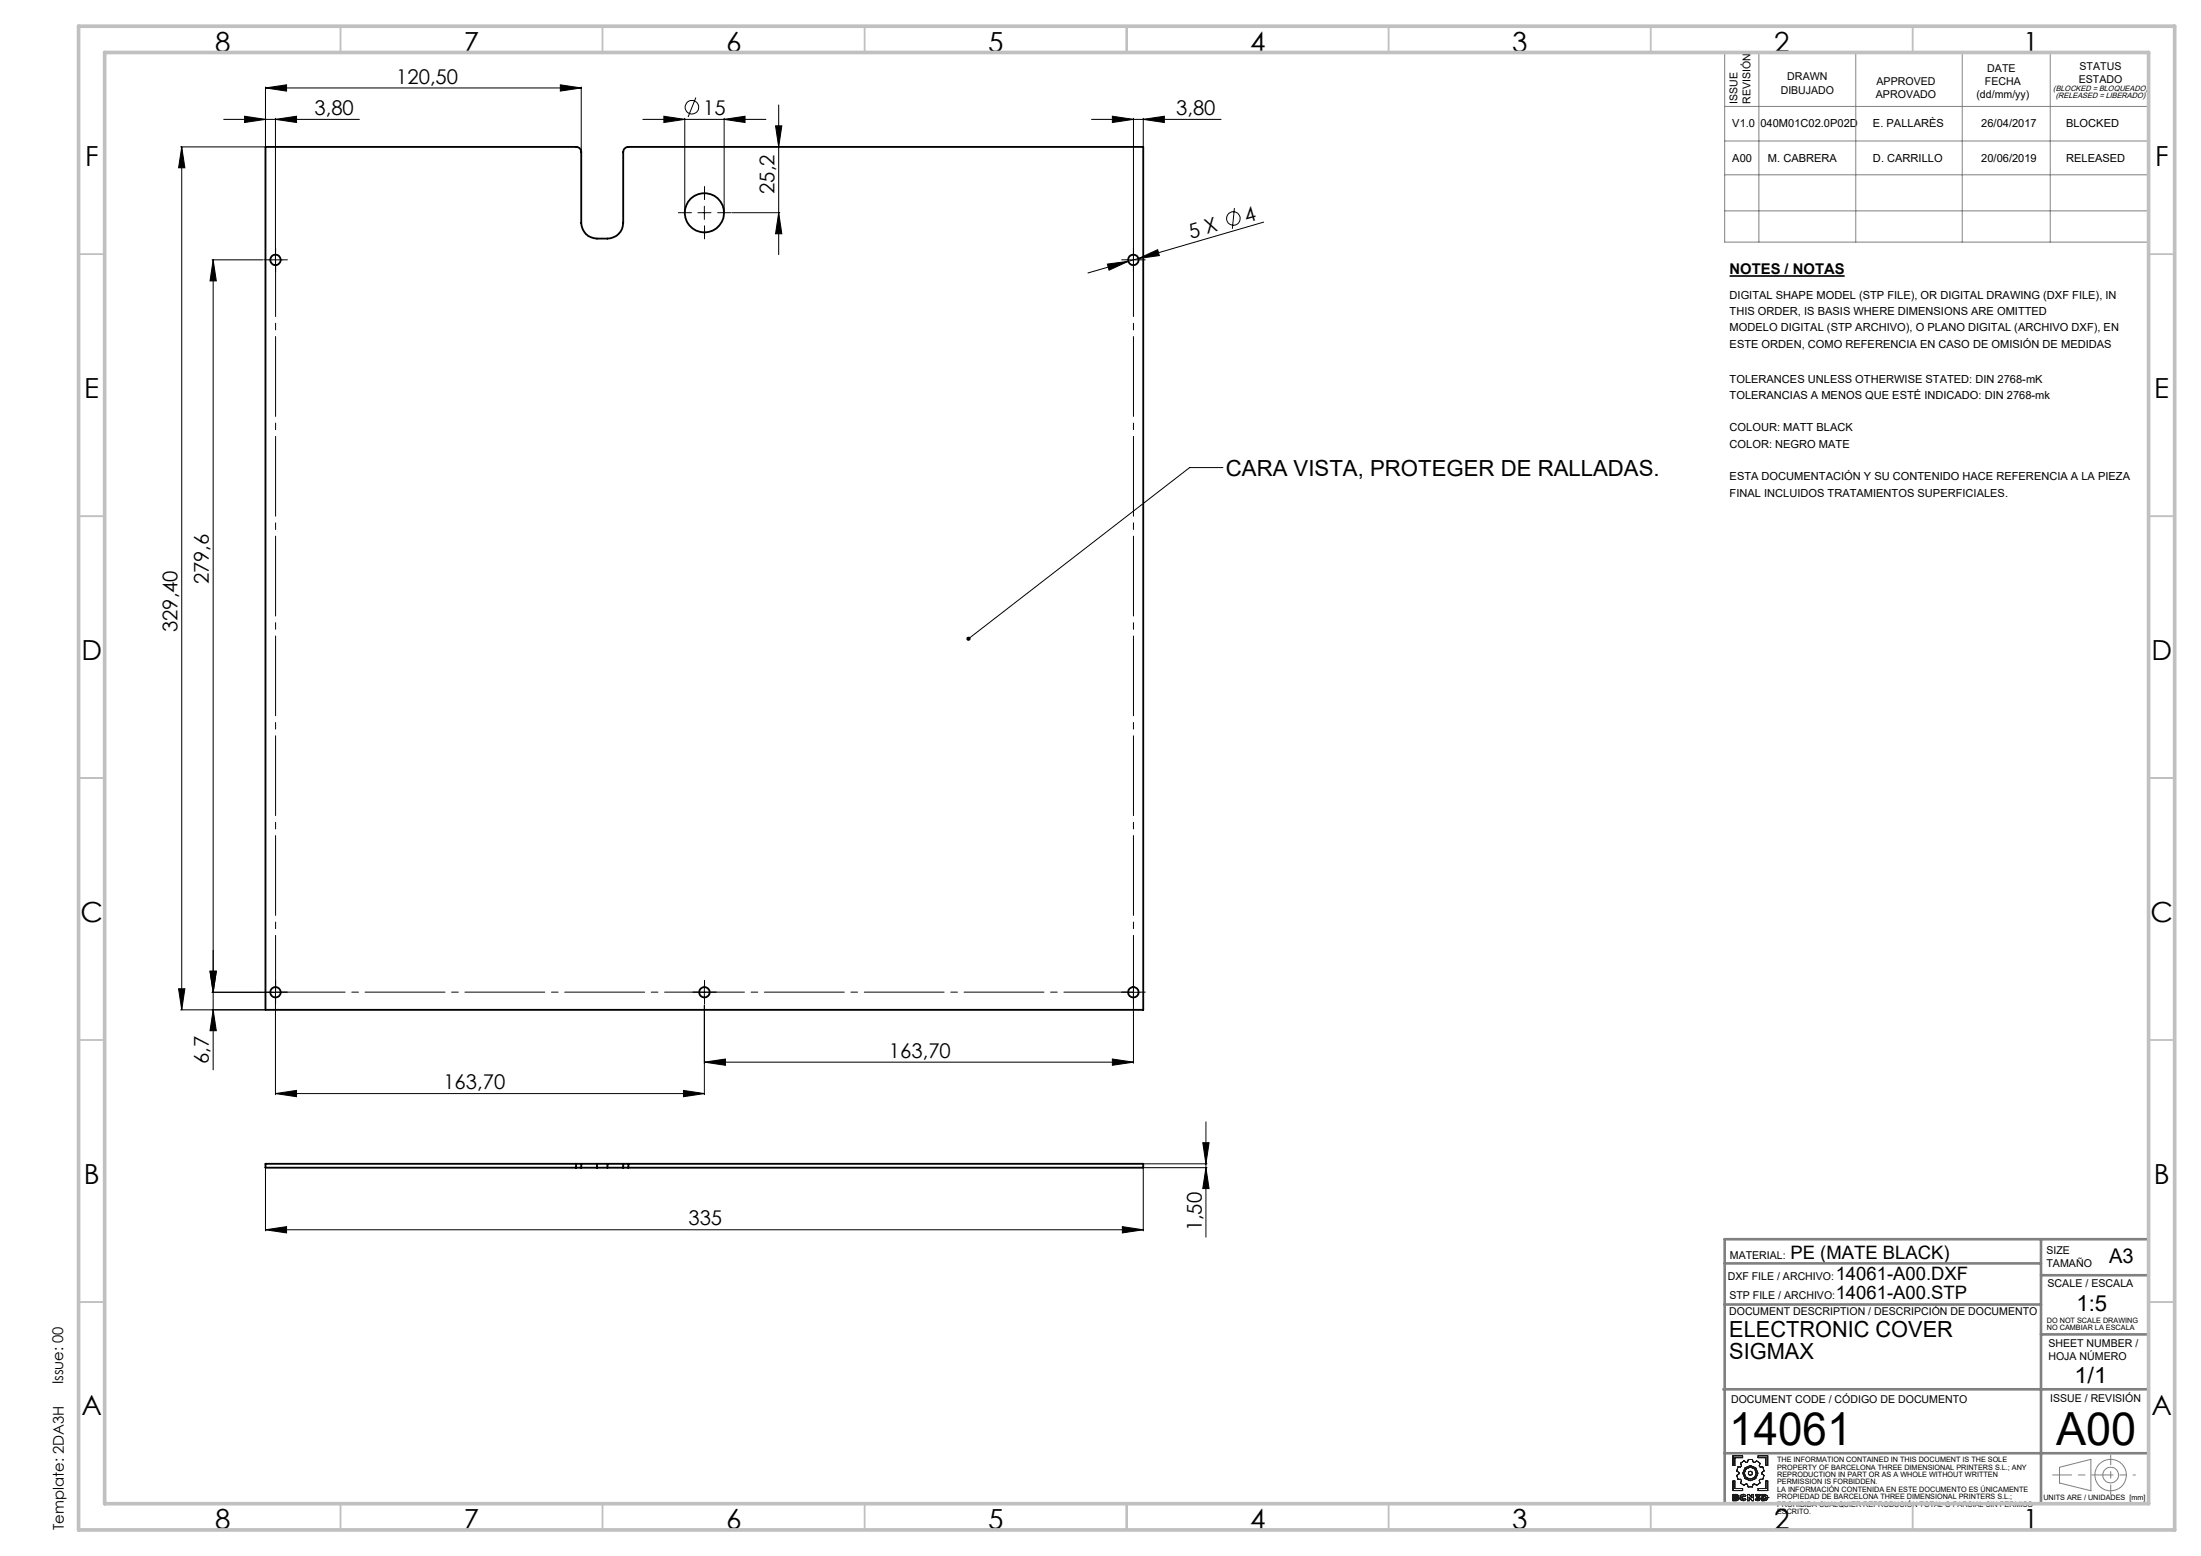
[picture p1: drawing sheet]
<svg xmlns="http://www.w3.org/2000/svg" width="420mm" height="297mm" viewBox="0 0 420 297" stroke-linecap="round" stroke-linejoin="round" font-family="sans-serif">
<g fill="none" stroke="#000" stroke-width=".19">
<path d="M50.7 16.8l4-.6v1.2zM50.7 16.6v11.2M50.7 16.8h60.2M106.9 16.2l4 .6-4 .6zM110.9 16.6v12.3M132.8 18.6l-1.5 3.7M34.5 28h16M34.7 28l.6 4h-1.2zM34.7 28v164.8M42.7 22.8h25.9M46.7 22.2l4 .6-4 .6zM52.6 22.8l4-.6v1.2z"/>
<path d="M52.6 22.6v28.3M122.7 22.8h23.5M126.7 22.2l4 .6-4 .6zM130.7 22.6v17.8M134.4 39.4v2.5M138.2 22.8l4-.6v1.2zM138.2 22.6v17.8M148 24h1.2l-.6 4zM148.6 20v28.6M208.3 22.8h24.7M212.3 22.2l4 .6-4 .6zM216.3 22.6v28.3"/>
<path d="M218.2 22.8l4-.6v1.2zM218.2 22.6v5.2M235.5 39.7l-.3 4M40.5 49.6h9.6M40.7 49.6l.6 4h-1.2zM40.7 49.6v154.6M51.3 49.6h2.5M133.2 40.6h2.5M139.6 40.6h9.2M148.6 40.6l.6 4h-1.2zM211.3 50.4l4-.5-3.7 1.7zM215 49.6h2.5"/>
<path d="M215.3 49.9l-7.7 2.2M217.2 49.4l3.7-1.7 .3 1.1zM217.2 49.4l-1.9 .5M241.1 42.4l-23.9 7M233.4 89.2h-6.4l-42.2 32.7M34.1 188.7h1.2l-.6 4.1zM34.5 192.8h16M40.1 185.4h1.2l-.6 4zM40.5 189.4h13.3M40.7 192.8l.6 3.9h-1.2zM52.6 188.1v20.8M133.2 189.4h2.5"/>
<path d="M134.4 188.1v2.5M134.4 191.8v17.1M215 189.4h2.5M216.3 188.1v14.8M52.6 208.7l4-.6v1.2zM52.6 208.7h81.8M130.4 208.1l4 .6-4 .6zM134.4 202.7l4-.6v1.2zM134.4 202.7h81.9M212.3 202.1l4 .6-4 .6zM229.5 218.1h1.2l-.6 4zM230.1 214.1v22"/>
<path d="M50.7 234.7l4-.6v1.2zM50.7 223.1v11.8M50.7 234.7h167.5M214.2 234.1l4 .6-4 .6zM218.2 223.1v11.8M218.4 222.9h11.9M218.4 222.1h11.9M230.1 222.9l.6 4h-1.2z"/>
<circle cx="132" cy="20.5" r="1.3"/>
<circle cx="235.4" cy="41.7" r="1.29"/>
</g>
<path d="M330 52.7h22" fill="none" stroke="#000" stroke-width=".32"/>
<g fill="none" stroke="#191924" stroke-width=".19">
<path d="M330.7 277.9h1.8v.3h-1.5v1.5h-.3zM332.1 279.3l.7-.5 .4 .3 .3-.1 .1-.4h.8l.1 .4 .3 .1 .4-.3 .7 .5-.2 .5 .2 .2h.5l.2 .8-.4 .3v.2l.4 .3-.2 .8h-.5l-.2 .2 .1 .5-.6 .4-.4-.3-.3 .1-.1 .5h-.8l-.2-.5-.2-.1-.4 .3-.7-.4 .2-.5-.2-.2h-.5l-.2-.8 .4-.3v-.2l-.4-.3 .2-.8h.5l.2-.2zM335.5 277.9h1.8v1.8h-.3v-1.5h-1.5zM330.7 282.7h.3v1.4h1.5v.4h-1.8zM331 285.5l.4 .1-.4 .1zM331 286l.4 .1-.4 .1zM331.3 285.3l.3 .1 .1 .1M331.3 285.3h.2l.2 .2M331.3 285.3h-.6v1.2l.9-.1 .2-.3M331.4 285.6h.1M331.4 286.1h.1M331.7 285.5l-.2 .3 .3 .3"/>
<path d="M331.7 285.5h.1M331.8 286.1h.1M332 285.9l.2 .3 .4 .3 .6-.3M332 285.9l.1 .3 .2 .2 .5 .1 .4-.3M332 285.9h.1M332.4 285.9l.1 .2 .2 .1 .2-.2M332.4 285.9l.1 .2 .4-.1M332.4 285.9h.1M332.9 285.7l-.2-.2-.3 .1v.3M332.9 285.7l-.4-.1-.1 .3M332.9 286l.3 .2M333.2 285.5l-.5-.3-.5 .2-.2 .5"/>
<path d="M333.2 285.5l-.4-.3-.5 .1-.3 .6M333.2 285.5l-.3 .2M333.5 285.3h.3l.5 .6v-.6h.3v1.2h-.3l-.5-.7v.7h-.3zM335.1 286l.3 .2 .2-.1-.2 .1zM335.1 286l-.2 .2M335.5 284.1h1.5v-1.4h.3v1.8h-1.8zM335.6 286.1l-.4-.2v-.2l.3-.2h-.5v-.2h.8v.2l-.2 .2 .3 .4M335.6 286.1h.1M335.9 286.1l-.2 .3-.3 .1-.5-.3M335.9 286.1l-.2 .3-.4 .1-.4-.3M335.9 286.1h.1M336.2 285.3h.5l.5 .2 .2 .4-.3 .4-.9 .2z"/>
<path d="M336.6 285.5l.3 .1v.5h-.3zM337 285.9h.1M337.4 285.9h.1"/>
<circle cx="334" cy="281.2" r="1.14"/>
<circle cx="334" cy="281.2" r=".39"/>
<circle cx="334" cy="281.2" r="1.45"/>
</g>
<g fill="none" stroke="#808080" stroke-width=".19">
<path d="M329.1 10h80.9v36.2h-80.9zM335.6 10v36.2M354.1 10v36.2M374.4 10v36.2M391.2 10v36.2M329.1 20.3h80.9M329.1 26.9h80.9M329.1 33.4h80.9M329.1 40.2h80.9M393 280.1l6-1.6v6l-6-1.4z"/>
<circle cx="402.7" cy="281.6" r="3"/>
<circle cx="402.8" cy="281.5" r="1.49"/>
</g>
<g fill="none" stroke="#000" stroke-width=".19" stroke-dasharray="15.2 1.3 1.3 1.3">
<path d="M134.4 38.1v-2.5M51.3 49.6h-1M52.6 48.3v-1M52.6 50.8v1M53.8 49.6h1M131.9 40.6h-2.5M134.4 43.1v2.5M136.9 40.6h2.5M215 49.6h-1M216.3 48.3v-1M216.3 50.8v1M217.5 49.6h1"/>
<path d="M51.3 189.4h-1M52.6 188.1v-1M52.6 190.6v1M53.8 189.4h1M133.2 189.4h-1M134.4 188.1v-1M134.4 190.6v1M135.7 189.4h1M215 189.4h-1M216.3 188.1v-1M216.3 190.6v1M217.5 189.4h1"/>
</g>
<path d="M52.6 49.6v139.8M216.3 189.4v-139.8" fill="none" stroke="#000" stroke-width=".19" stroke-dasharray="15.2 1.3 1.3 1.3" stroke-dashoffset="4.4"/>
<path d="M52.6 189.4h163.7" fill="none" stroke="#000" stroke-width=".19" stroke-dasharray="15.2 1.3 1.3 1.3" stroke-dashoffset="2"/>
<path d="M391.7 281.5h11.1" fill="none" stroke="#808080" stroke-width=".19" stroke-dasharray="15.2 1.3 1.3 1.3" stroke-dashoffset="11.6"/>
<path d="M402.8 281.5h4.7" fill="none" stroke="#808080" stroke-width=".19" stroke-dasharray="15.2 1.3 1.3 1.3" stroke-dashoffset="14.8"/>
<path d="M402.8 277.8v7.4" fill="none" stroke="#808080" stroke-width=".19" stroke-dasharray="15.2 1.3 1.3 1.3" stroke-dashoffset="13.4"/>
<path d="M329.1 236.5h80.9v50.5h-80.9zM389.5 236.5v50.5M329.1 249h60.4M329.1 241.2h60.4M389.5 243.4h20.5M389.5 254.7h20.5M328.9 265.2h81.1M329.1 277.4h80.9" fill="none" stroke="#808080" stroke-width=".5"/>
<g fill="none" stroke="#c0c0c0" stroke-width=".35">
<path d="M65 5v5M115 5v5M165 5v5M215 5v5M265 5v5M315 5v5M365 5v5M15 48.5h5M410 48.5h5M15 98.5h5M410 98.5h5M15 148.5h5"/>
<path d="M410 148.5h5M15 198.5h5M410 198.5h5M15 248.5h5M410 248.5h5M65 287v5M115 287v5M165 287v5M215 287v5M265 287v5M315 287v5M365 287v5"/>
</g>
<path d="M15 5h400v287h-400zM20 10h390v277h-390z" fill="none" stroke="#c0c0c0" stroke-width=".7"/>
<g fill="#000">
<path d="M184.4 121.7a.41 .41 0 0 1 .6-.2 .41 .41 0 0 1 .1 .7 .41 .41 0 0 1-.6 0l.3-.3-.3 .3z"/>
<path d="M106.9 16.2l4 .6-4 .6zM50.7 16.8l4-.6v1.2z"/>
<path d="M52.6 22.8l4-.6v1.2zM46.7 22.2l4 .6-4 .6zM212.3 202.1l4 .6-4 .6zM134.4 202.7l4-.6v1.2z"/>
<path d="M126.7 22.2l4 .6-4 .6zM138.2 22.8l4-.6v1.2z"/>
<path d="M212.3 22.2l4 .6-4 .6zM218.2 22.8l4-.6v1.2z"/>
<path d="M211.3 50.4l.3 1.2 3.7-1.7zM217.2 49.4l4-.6-.3-1.1z"/>
<path d="M34.1 188.7h1.2l-.6 4.1zM34.7 28l.6 4h-1.2zM40.1 185.4h1.2l-.6 4zM40.7 49.6l.6 4h-1.2zM148.6 40.6l.6 4h-1.2zM148 24h1.2l-.6 4zM230.1 222.9l.6 4h-1.2zM229.5 218.1h1.2l-.6 4z"/>
<path d="M40.1 185.4h1.2l-.6 4zM40.7 192.8l.6 3.9h-1.2z"/>
<path d="M52.6 208.7l4-.6v1.2zM130.4 208.1l4 .6-4 .6z"/>
<path d="M214.2 234.1l4 .6-4 .6zM50.7 234.7l4-.6v1.2z"/>
</g>
<g fill="none" stroke="#000" stroke-width=".35">
<path d="M50.7 28h59.2a.96 .96 0 0 1 1 1v13.5a3 3 0 0 0 3 3 4.7 4.7 0 0 0 4.1-.8 2.87 2.87 0 0 0 .9-2.2v-13.5a.96 .96 0 0 1 1-1h98.3v164.8h-167.5zM109.9 222.1h1M109.9 222.9h1M109.9 222.1h-59.2v.8h59.2M109.9 222.1v.8M110.9 222.1h3M110.9 222.9h3M110.9 222.1v.8M113.9 222.1h2M113.9 222.9h2M113.9 222.1v.8M115.9 222.1h3"/>
<path d="M115.9 222.9h3M115.9 222.1v.8M118.9 222.1h1M118.9 222.9h1M118.9 222.1v.8M119.9 222.1h98.3v.8h-98.3M119.9 222.1v.8"/>
<circle cx="52.6" cy="49.6" r="1"/>
<circle cx="134.4" cy="40.6" r="3.8"/>
<circle cx="216.3" cy="49.6" r="1"/>
<circle cx="52.6" cy="189.4" r=".99"/>
<circle cx="134.4" cy="189.4" r="1"/>
<circle cx="216.3" cy="189.4" r="1.02"/>
</g>
<g font-size="8.7">
<text x="330" y="275.9">14061</text>
<text x="392.3" y="275.9">A00</text>
</g>
<g font-size="5.3">
<text x="41" y="9.9">8</text>
<text x="88.5" y="9.9">7</text>
<text x="138.5" y="9.9">6</text>
<text x="188.5" y="9.9">5</text>
<text x="238.5" y="9.9">4</text>
<text x="288.5" y="9.9">3</text>
<text x="338.5" y="9.9">2</text>
<text x="386" y="9.9">1</text>
<text x="16.2" y="31.7">F</text>
<text x="411.2" y="31.7">F</text>
<text x="16.1" y="75.9">E</text>
<text x="411.1" y="75.9">E</text>
<text x="15.5" y="125.9">D</text>
<text x="410.5" y="125.9">D</text>
<text x="15.4" y="175.9">C</text>
<text x="410.4" y="175.9">C</text>
<text x="16" y="225.9">B</text>
<text x="411" y="225.9">B</text>
<text x="15.5" y="270.2">A</text>
<text x="410.5" y="270.2">A</text>
<text x="41" y="291.9">8</text>
<text x="88.5" y="291.9">7</text>
<text x="138.5" y="291.9">6</text>
<text x="188.5" y="291.9">5</text>
<text x="238.5" y="291.9">4</text>
<text x="288.5" y="291.9">3</text>
<text x="338.5" y="291.9">2</text>
<text x="386" y="291.9">1</text>
</g>
<g font-size="4.2">
<text x="233.9" y="90.8">CARA VISTA, PROTEGER DE RALLADAS.</text>
<text x="396.2" y="250.3">1:5</text>
<text x="330" y="255.2">ELECTRONIC COVER</text>
<text x="330" y="259.5">SIGMAX</text>
<text x="395.8" y="264">1/1</text>
</g>
<g font-size="3.9">
<text x="75.6" y="15.9">120,50</text>
<text x="60" y="21.9">3,80</text>
<text x="134.2" y="21.9">15</text>
<text x="224.4" y="21.9">3,80</text>
<text x="147.8" y="37" transform="rotate(-90 147.8 37)">25,2</text>
<text x="227.2" y="45.6" transform="rotate(-16 227.2 45.6)">5 X</text>
<text x="237.8" y="42.5" transform="rotate(-16 237.8 42.5)">4</text>
<text x="39.8" y="111.6" transform="rotate(-90 39.8 111.6)">279,6</text>
<text x="33.8" y="120.7" transform="rotate(-90 33.8 120.7)">329,40</text>
<text x="39.8" y="203.1" transform="rotate(-90 39.8 203.1)">6,7</text>
<text x="169.6" y="201.9">163,70</text>
<text x="84.6" y="207.9">163,70</text>
<text x="131.4" y="233.9">335</text>
<text x="229.3" y="235.1" transform="rotate(-90 229.3 235.1)">1,50</text>
<text x="402.5" y="241.1">A3</text>
</g>
<g font-size="3.5">
<text x="341.7" y="240.4">PE (MATE BLACK)</text>
<text x="350.3" y="244.3">14061-A00.DXF</text>
<text x="350.3" y="247.9">14061-A00.STP</text>
</g>
<g font-size="2.8">
<text x="330" y="52.4">NOTES / NOTAS</text>
<text x="12.1" y="264.2" transform="rotate(-90 12.1 264.2)">Issue: 00</text>
<text x="12.2" y="292" transform="rotate(-90 12.2 292)">Template: 2DA3H</text>
</g>
<g font-size="2.1">
<text x="339.8" y="17.9">DIBUJADO</text>
<text x="341.1" y="15.4">DRAWN</text>
<text x="358.1" y="16.3">APPROVED</text>
<text x="378.8" y="16.3">FECHA</text>
<text x="379.2" y="13.8">DATE</text>
<text x="396.7" y="15.8">ESTADO</text>
<text x="396.8" y="13.3">STATUS</text>
<text x="331.5" y="19.8" transform="rotate(-90 331.5 19.8)">ISSUE</text>
<text x="334" y="19.8" transform="rotate(-90 334 19.8)">REVISIÓN</text>
<text x="357.9" y="18.8">APROVADO</text>
<text x="377.1" y="18.8">(dd/mm/yy)</text>
<text x="330.6" y="24.2">V1.0</text>
<text x="335.9" y="24.2">040M01C02.0P02D</text>
<text x="357.4" y="24.2">E. PALLARÈS</text>
<text x="378.1" y="24.2">26/04/2017</text>
<text x="394.3" y="24.2">BLOCKED</text>
<text x="330.6" y="30.9">A00</text>
<text x="337.4" y="30.9">M. CABRERA</text>
<text x="357.4" y="30.9">D. CARRILLO</text>
<text x="378.1" y="30.9">20/06/2019</text>
<text x="394.3" y="30.9">RELEASED</text>
<text x="330" y="57">DIGITAL SHAPE MODEL (STP FILE), OR DIGITAL DRAWING (DXF FILE), IN</text>
<text x="330" y="60.1">THIS ORDER, IS BASIS WHERE DIMENSIONS ARE OMITTED</text>
<text x="330" y="63.2">MODELO DIGITAL (STP ARCHIVO), O PLANO DIGITAL (ARCHIVO DXF), EN</text>
<text x="330" y="66.3">ESTE ORDEN, COMO REFERENCIA EN CASO DE OMISIÓN DE MEDIDAS</text>
<text x="330" y="73">TOLERANCES UNLESS OTHERWISE STATED: DIN 2768-mK</text>
<text x="330" y="76.1">TOLERANCIAS A MENOS QUE ESTÉ INDICADO: DIN 2768-mk</text>
<text x="330" y="82.4">COLOUR: MATT BLACK</text>
<text x="330" y="85.5">COLOR: NEGRO MATE</text>
<text x="330" y="91.7">ESTA DOCUMENTACIÓN Y SU CONTENIDO HACE REFERENCIA A LA PIEZA</text>
<text x="330" y="94.8">FINAL INCLUIDOS TRATAMIENTOS SUPERFICIALES.</text>
<text x="390.5" y="239.4">SIZE</text>
<text x="329.7" y="244.3">DXF FILE / ARCHIVO:</text>
<text x="330.1" y="240.4">MATERIAL:</text>
<text x="390.5" y="241.9">TAMAÑO</text>
<text x="390.7" y="245.6">SCALE / ESCALA</text>
<text x="330" y="251">DOCUMENT DESCRIPTION / DESCRIPCIÓN DE DOCUMENTO</text>
<text x="330" y="247.9">STP FILE / ARCHIVO:</text>
<text x="390.9" y="257.1">SHEET NUMBER /</text>
<text x="390.9" y="259.6">HOJA NÚMERO</text>
<text x="330.3" y="267.7">DOCUMENT CODE / CÓDIGO DE DOCUMENTO</text>
<text x="391.2" y="267.5">ISSUE / REVISIÓN</text>
</g>
<g font-size="1.5">
<text x="391.8" y="17.4">(BLOCKED = BLOQUEADO)</text>
<text x="392.3" y="18.8">(RELEASED = LIBERADO)</text>
</g>
<g font-size="1.4">
<text x="390.6" y="252.5">DO NOT SCALE DRAWING</text>
<text x="390.6" y="253.9">NO CAMBIAR LA ESCALA</text>
<text x="339.1" y="279.1">THE INFORMATION CONTAINED IN THIS DOCUMENT IS THE SOLE</text>
<text x="339.1" y="280.5">PROPERTY OF BARCELONA THREE DIMENSIONAL PRINTERS S.L.; ANY</text>
<text x="339.1" y="281.9">REPRODUCTION IN PART OR AS A WHOLE WITHOUT WRITTEN</text>
<text x="339.1" y="283.3">PERMISSION IS FORBIDDEN.</text>
<text x="339.1" y="284.7">LA INFORMACIÓN CONTENIDA EN ESTE DOCUMENTO ES ÚNICAMENTE</text>
<text x="339.1" y="286.1">PROPIEDAD DE BARCELONA THREE DIMENSIONAL PRINTERS S.L.;</text>
<text x="339.1" y="287.6">PROHIBIDA CUALQUIER REPRODUCIÓN TOTAL O PARCIAL SIN PERMISO</text>
<text x="389.9" y="286.3">UNITS ARE / UNIDADES [mm]</text>
<text x="339.1" y="289">ESCRITO.</text>
</g>
</svg>
